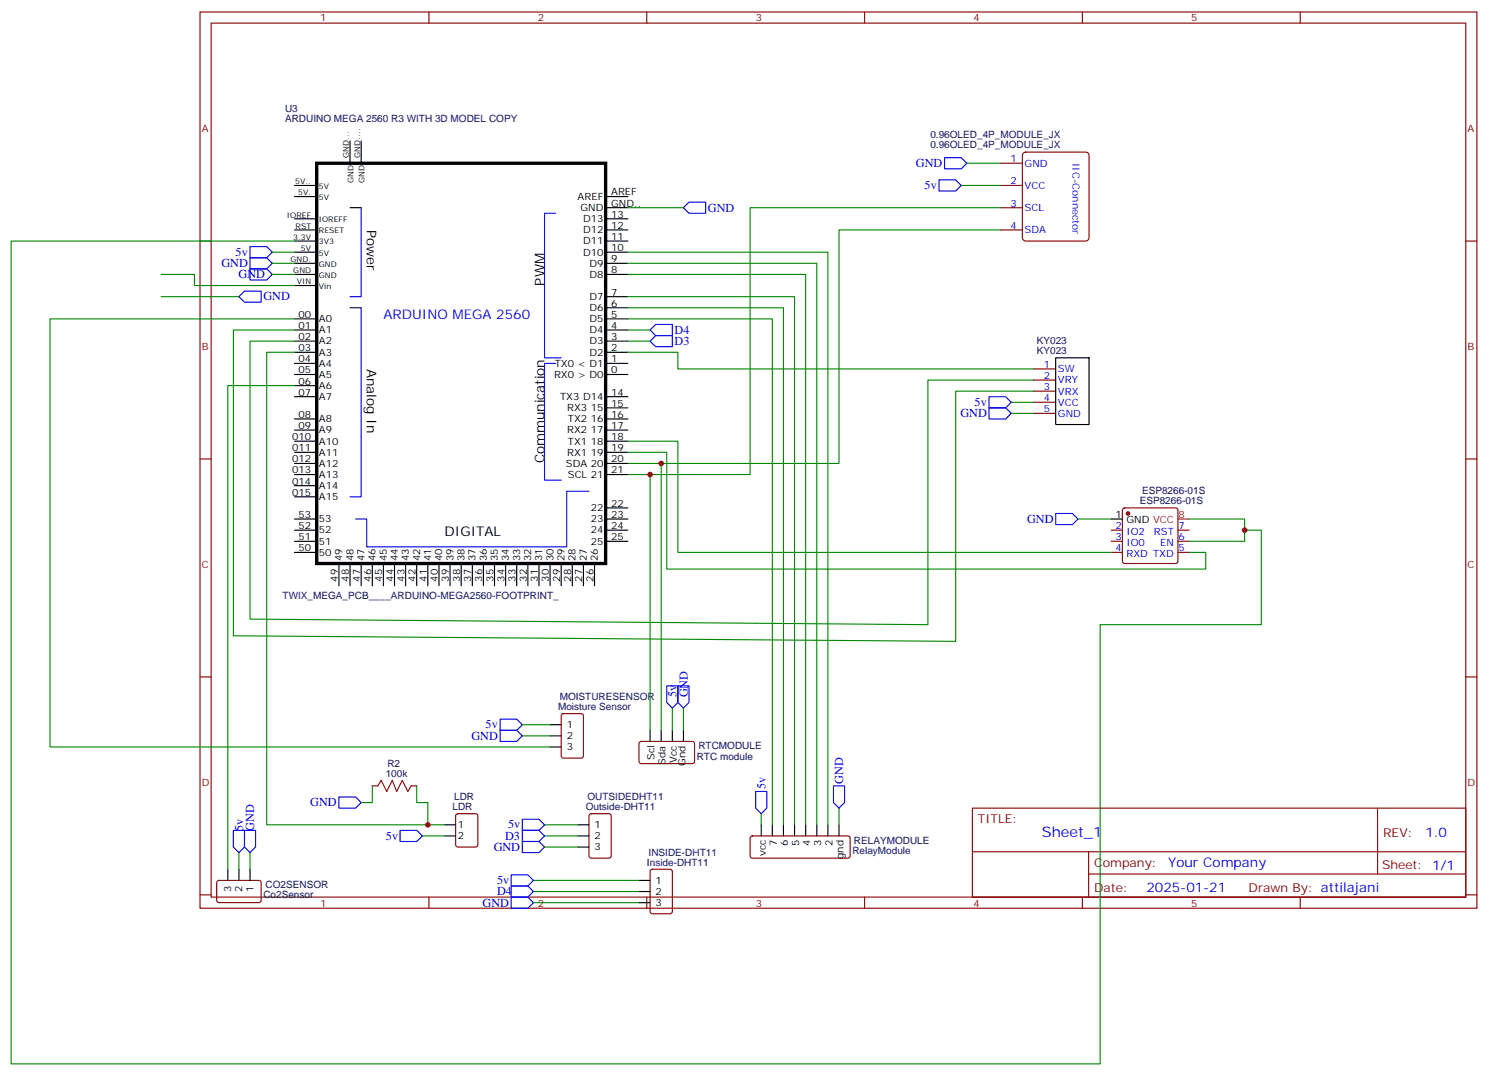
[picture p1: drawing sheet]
<svg xmlns="http://www.w3.org/2000/svg" width="472mm" height="341mm" viewBox="0 0 472 341" stroke-linecap="round" stroke-linejoin="round" font-family="sans-serif">
<g fill="none" stroke="#870000" stroke-width=".35">
<path d="M63.5 3.8h405.3v284.3h-405.3zM67 7.3h398.3v277.3h-398.3zM136.2 3.8v3.5M205.3 3.8v3.5M274.5 3.8v3.5M343.6 3.8v3.5M412.7 3.8v3.5M317.5 58.8h7.1M317.5 51.8h7.1M324.8 48.7l.8-.4h19.1l.8 .4 .2 .6v26.1l-.5 .9-.5 .2h-19.1l-.8-.5-.2-.6v-26.1zM63.5 76.5h3.5M317.5 73h7.1"/>
<path d="M317.5 65.9h7.1M465.3 76.5h3.5M328.1 117.1h7M328.1 120.6h7M328.1 124.1h7M328.1 127.6h7M328.1 131.2h7M63.5 145.6h3.5M465.3 145.6h3.5M352.8 168.2h3.5M352.8 171.7h3.5M352.8 175.3h3.5"/>
<path d="M356.5 161.4l.5-.3h16.2l.5 .3 .2 .5v16.2l-.2 .5-.5 .2h-16.2l-.5-.2-.2-.5v-16.2zM373.9 168.2h3.6M373.9 171.7h3.6M373.9 175.3h3.6M63.5 214.8h3.5M465.3 214.8h3.5M178.4 226.6l.5-.2h5.6l.7 .4v13l-.5 .7h-5.8l-.7-.4v-13zM203.1 235.4l.5-.2 16.5 .1 .4 .6-.1 6-.6 .4-16.5-.1-.5-.6v-5.7zM118.2 249.3h1.7M130.5 249.3h1.8M144.9 258.4l.4-.2h5.7l.6 .4 .1 9.4-.5 .7h-5.9l-.6-.4-.1-9.4zM187.2 258.4l.5-.2h5.6l.7 .4v13l-.4 .6-5.9 .1-.7-.5v-12.9z"/>
<path d="M308.7 256.4h156.6v28.2h-156.6zM437.3 256.4v20.9M69 279.5l.5-.2 13 .1 .4 .6-.1 6-.6 .4-13-.1-.4-.6v-5.7zM206.6 276l.5-.2h5.6l.7 .4v13l-.4 .7h-5.9l-.7-.4v-13zM238.4 265.4l.4-.2h30.4l.5 .2 .2 .5v5.7l-.3 .5-.4 .2h-30.4l-.5-.3-.2-.4v-5.7zM308.7 270.2h156.5M345.6 277.3h119.6M345.6 270.2v14.2M63.5 283.9h3.5M136.2 284.6v3.5M205.3 284.6v3.5M274.5 284.6v3.5"/>
<path d="M343.6 284.6v3.5M412.7 284.6v3.5M465.3 283.9h3.5"/>
</g>
<g fill="none" stroke="#000" stroke-width=".35">
<path d="M93.5 58.8h7M111.1 44.7v7.1M114.7 44.7v7.1M93.5 76.5h7M93.5 73h7M93.5 69.4h7M93.5 62.4h7M111.1 65.9h3.6M192.3 76.5h7M192.3 73h7M192.3 69.4h7M192.3 62.4h7"/>
<path d="M192.3 65.9h7M93.5 87.1h7M93.5 83.5h7M93.5 80h7M93.5 90.6h7M111.1 97.6h3.6M192.3 94.1h7M192.3 87.1h7M192.3 83.5h7M192.3 80h7M192.3 97.6h7M93.5 101.2h7"/>
<path d="M93.5 104.7h7M93.5 108.2h7M93.5 111.8h7M93.5 115.3h7M93.5 118.8h7M192.3 101.2h7M192.3 104.7h7M192.3 108.2h7M192.3 111.8h7M192.3 115.3h7M192.3 118.8h7M335.1 113.5h10.6v21.2h-10.6z"/>
<path d="M93.5 122.3h7M93.5 125.9h7M93.5 132.9h7M93.5 136.5h7M93.5 140h7M192.3 125.9h7M192.3 132.9h7M192.3 136.5h7M192.3 140h7M192.3 129.4h7M93.5 143.5h7M93.5 147h7"/>
<path d="M93.5 150.6h7M93.5 154.1h7M93.5 157.6h7M192.3 143.5h7M192.3 147h7M192.3 150.6h7M93.5 168.2h7M93.5 164.7h7M93.5 171.7h7M93.5 175.3h7M107.6 178.8v7M111.1 178.8v7"/>
<path d="M114.7 178.8v7M118.2 178.8v7M121.7 178.8v7M125.2 178.8v7M128.8 178.8v7M132.3 178.8v7M135.8 178.8v7M139.3 178.8v7M142.9 178.8v7M146.4 178.8v7M149.9 178.8v7M153.5 178.8v7"/>
<path d="M157 178.8v7M160.5 178.8v7M164 178.8v7M167.6 178.8v7M171.1 178.8v7M174.6 178.8v7M178.2 178.8v7M181.7 178.8v7M185.2 178.8v7M188.7 178.8v7M192.3 168.2h7M192.3 164.7h7"/>
<path d="M192.3 171.7h7M192.3 161.1h7M352.8 164.7h3.5M174.6 237h3.6M174.6 229.9h3.6M174.6 233.5h3.6M206.4 231.7v3.5M209.9 231.7v3.5M213.4 231.7v3.5M217 231.7v3.5M72.3 275.8v3.5M75.8 275.8v3.5"/>
<path d="M79.4 275.8v3.5M141.1 261.7h3.5M141.1 265.2h3.5M183.4 268.7h3.6M183.4 261.7h3.6M183.4 265.2h3.6M202.8 279.3h3.6M241.7 261.7v3.5M245.2 261.7v3.5M248.7 261.7v3.5M252.2 261.7v3.5M255.8 261.7v3.5"/>
<path d="M259.3 261.7v3.5M262.8 261.7v3.5M266.3 261.7v3.5M202.8 286.4h3.6M202.8 282.9h3.6"/>
</g>
<path d="M100.5 51.8h91.8v127h-91.8z" fill="none" stroke="#000" stroke-width="1.1"/>
<g fill="none" stroke="#00f" stroke-width=".35">
<path d="M298.1 57.1h5.3l1.8 1.7-1.8 1.8h-5.3zM299.9 50h5.3l1.7 1.8-1.7 1.8h-5.3zM79.4 78.2h5.3l1.7 1.8-1.7 1.8h-5.3zM114.7 65.9v28.2h-3.6M176.4 67.7h-3.5v45.8h5.3M217 65.9l1.7-1.8h5.3v3.6h-5.3zM75.8 94.1l1.8-1.7h5.3v3.5h-5.3zM79.4 81.8h5.3l1.7 1.7-1.7 1.8h-5.3zM79.4 85.3h5.3l1.7 1.8-1.7 1.7h-5.3zM114.7 97.6v60h-3.6M176.4 115.3h-3.5v37h5.3M206.4 108.2l1.7-1.7h5.3v3.5h-5.3z"/>
<path d="M206.4 104.7l1.7-1.8h5.3v3.6h-5.3zM314 125.9h5.3l1.7 1.7-1.7 1.8h-5.3zM314 129.4h5.3l1.7 1.8-1.7 1.7h-5.3zM187 155.9h-7.1v17.6h-63.5v-8.8h-3.5M335.1 162.9h5.3l1.8 1.8-1.8 1.7h-5.3zM211.7 217.6h3.5v5.3l-1.8 1.7-1.7-1.7zM215.2 217.6h3.5v5.3l-1.7 1.7-1.8-1.7zM158.7 228.2h5.3l1.8 1.7-1.8 1.8h-5.3zM158.7 231.7h5.3l1.8 1.8-1.8 1.7h-5.3zM107.6 252.9h5.3l1.8 1.7-1.8 1.8h-5.3zM165.8 259.9h5.3l1.8 1.8-1.8 1.8h-5.3zM239.9 251.1h3.5v5.3l-1.7 1.8-1.8-1.8z"/>
<path d="M264.6 249.3h3.5v5.3l-1.8 1.8-1.7-1.8zM74.1 263.5h3.5v5.2l-1.8 1.8-1.7-1.8zM77.6 263.5h3.5v5.2l-1.7 1.8-1.8-1.8zM127 263.5h5.3l1.8 1.7-1.8 1.8h-5.3zM162.3 277.6h5.3l1.7 1.7-1.7 1.8h-5.3zM165.8 267h5.3l1.8 1.7-1.8 1.8h-5.3zM165.8 263.5h5.3l1.8 1.7-1.8 1.8h-5.3zM162.3 284.6h5.3l1.7 1.8-1.7 1.7h-5.3zM162.3 281.1h5.3l1.7 1.8-1.7 1.7h-5.3z"/>
</g>
<g fill="none" stroke="#008700" stroke-width=".35">
<path d="M305.2 58.8h12.3M306.9 51.8h10.6M93.5 76.5h-90v261h345.7v-139.3h51.2v-30h-5.3M199.3 65.9h17.7M317.5 73h-51.2v74h-67M317.5 65.9h-79.4v84.7h-38.8M51.2 87.1h10.5v3.5h31.8M51.2 94.1h24.6M86.4 80h7.1M86.4 83.5h7.1M86.4 87.1h7.1M199.3 97.6h49.4v164.1"/>
<path d="M199.3 94.1h52.9v167.6M199.3 87.1h56.5v174.6M199.3 83.5h60v178.2M199.3 80h63.5v181.7M93.5 108.2h-14.1v88.2l215.2 1.8v-77.6h33.5M93.5 104.7h-19.4v97l229.3 1.8v-79.4h24.7M93.5 101.2h-77.6v135.8h158.7M93.5 111.8h-8.8v149.9h56.4M199.3 111.8h15.9v5.3h112.9M199.3 101.2h45.9v160.5M199.3 108.2h7.1M199.3 104.7h7.1"/>
<path d="M93.5 122.3h-21.2v153.5M199.3 140h15.9v35.3h137.6M321 127.6h7.1M321 131.2h7.1M199.3 143.5h12.4v37.1h171.1v-5.3h-5.3M206.4 150.6v81.1M209.9 147v84.7M342.2 164.7h10.6M377.5 164.7h17.6v7h-17.6M165.8 229.9h8.8M165.8 233.5h8.8M213.4 224.6v7.1"/>
<path d="M217 224.6v7.1M118.2 249.3v5.3h-3.5M132.3 249.3v5.3h3.5v7.1M241.7 258.2v3.5M266.3 256.4v5.3M75.8 270.5v5.3M79.4 270.5v5.3M134.1 265.2h7M169.3 279.3h33.5M172.9 265.2h10.5M172.9 261.7h10.5M172.9 268.7h10.5"/>
<path d="M169.3 282.9h33.5M169.3 286.4h33.5"/>
</g>
<circle cx="358.1" cy="162.9" r=".53" fill="#870000" stroke="#870000" stroke-width=".35"/>
<path d="M373.9 164.7h3.6" fill="none" stroke="#f00" stroke-width=".35"/>
<path d="M119.9 249.3l1.1-1.7 1.8 3.5 1.7-3.5 1.4 3.5 1.8-3.5 1.8 3.5 1-1.8" fill="none" stroke="#a10000" stroke-width=".35"/>
<g fill="#c00">
<circle cx="395.1" cy="168.2" r=".88"/>
<circle cx="135.8" cy="261.7" r=".88"/>
<circle cx="209.9" cy="147" r=".88"/>
<circle cx="206.4" cy="150.6" r=".88"/>
</g>
<text font-size="4.6" fill="#00f" x="330.8" y="265.4">Sheet_1</text>
<g font-size="4.2">
<text x="116.4" y="73" transform="rotate(90 116.4 73)">Power</text>
<text x="172.9" y="90.6" transform="rotate(-90 172.9 90.6)">PWM</text>
<text x="116.4" y="117.1" transform="rotate(90 116.4 117.1)">Analog In</text>
<text x="172.9" y="147" transform="rotate(-90 172.9 147)">Communication</text>
<text x="141.1" y="170">DIGITAL</text>
</g>
<g font-size="4.2" fill="#00f">
<text x="121.7" y="101.2">ARDUINO MEGA 2560</text>
<text x="452.5" y="265.7">1.0</text>
<text x="370.9" y="275.2">Your Company</text>
<text x="363.9" y="283">2025-01-21</text>
</g>
<g font-size="3.9" fill="#00f">
<text x="290.8" y="53">GND</text>
<text x="293.5" y="60">5v</text>
<text x="224.7" y="67.2">GND</text>
<text x="74.8" y="81.2">5v</text>
<text x="70.3" y="84.8">GND</text>
<text x="75.7" y="88.3">GND</text>
<text x="83.6" y="95.3">GND</text>
<text x="214.1" y="106">D4</text>
<text x="214.1" y="109.5">D3</text>
<text x="309.4" y="128.8">5v</text>
<text x="304.9" y="132.4">GND</text>
<text x="326.1" y="165.8">GND</text>
<text x="214.8" y="221.3" transform="rotate(-90 214.8 221.3)">5v</text>
<text x="218.3" y="221.3" transform="rotate(-90 218.3 221.3)">GND</text>
<text x="154.2" y="231.1">5v</text>
<text x="149.7" y="234.6">GND</text>
<text x="243" y="250.4" transform="rotate(-90 243 250.4)">5v</text>
<text x="267.7" y="248.6" transform="rotate(-90 267.7 248.6)">GND</text>
<text x="98.5" y="255.8">GND</text>
<text x="77.2" y="263.6" transform="rotate(-90 77.2 263.6)">5v</text>
<text x="80.7" y="263.6" transform="rotate(-90 80.7 263.6)">GND</text>
<text x="161.3" y="262.9">5v</text>
<text x="122.5" y="266.4">5v</text>
<text x="160.4" y="266.5">D3</text>
<text x="156.7" y="270">GND</text>
<text x="157.8" y="280.5">5v</text>
<text x="153.2" y="287.7">GND</text>
<text x="157.8" y="284.1">D4</text>
</g>
<g font-size="3.9" fill="#800">
<text x="310.4" y="261">TITLE:</text>
<text x="439.1" y="265.7">REV:</text>
<text x="347.4" y="275.2">Company:</text>
<text x="438.7" y="275.8">Sheet: 1/1</text>
<text x="347.4" y="282.9">Date:</text>
<text x="396.4" y="282.9">Drawn By: attilajani</text>
</g>
<g font-size="3.2" fill="#800">
<text x="101.6" y="6.8">1</text>
<text x="170.7" y="6.8">2</text>
<text x="239.9" y="6.8">3</text>
<text x="309" y="6.8">4</text>
<text x="378.2" y="6.8">5</text>
<text x="64" y="41.9">A</text>
<text x="465.8" y="41.9">A</text>
<text x="64" y="111.1">B</text>
<text x="465.8" y="111.1">B</text>
<text x="64" y="180.2">C</text>
<text x="465.8" y="180.2">C</text>
<text x="64" y="249.3">D</text>
<text x="465.8" y="249.3">D</text>
<text x="101.6" y="287.6">1</text>
<text x="170.7" y="287.6">2</text>
<text x="239.9" y="287.6">3</text>
<text x="309" y="287.6">4</text>
<text x="378.2" y="287.6">5</text>
</g>
<g font-size="3.2" fill="#000080">
<text x="90.5" y="35.6">U3</text>
<text x="90.5" y="38.7">ARDUINO MEGA 2560 R3 WITH 3D MODEL COPY</text>
<text x="295.4" y="47">0.96OLED_4P_MODULE_JX</text>
<text x="295.4" y="43.9">0.96OLED_4P_MODULE_JX</text>
<text x="329.1" y="112.3">KY023</text>
<text x="329.1" y="109.1">KY023</text>
<text x="361.8" y="160">ESP8266-01S</text>
<text x="362.6" y="156.8">ESP8266-01S</text>
<text x="89.7" y="190.1">TWIX_MEGA_PCB____ARDUINO-MEGA2560-FOOTPRINT_</text>
<text x="177.2" y="225.4">Moisture Sensor</text>
<text x="177.7" y="222.1">MOISTURESENSOR</text>
<text x="221.7" y="237.8">RTCMODULE</text>
<text x="123" y="243.3">R2</text>
<text x="221.2" y="241">RTC module</text>
<text x="122.5" y="246.5">100k</text>
<text x="143.7" y="257.1">LDR</text>
<text x="144.2" y="253.9">LDR</text>
<text x="186" y="257.1">Outside-DHT11</text>
<text x="186.5" y="253.9">OUTSIDEDHT11</text>
<text x="271.1" y="267.8">RELAYMODULE</text>
<text x="205.4" y="274.7">Inside-DHT11</text>
<text x="205.9" y="271.5">INSIDE-DHT11</text>
<text x="270.6" y="271">RelayModule</text>
<text x="84.3" y="281.8">CO2SENSOR</text>
<text x="83.6" y="285">Co2Sensor</text>
</g>
<g font-size="3.2" fill="#00f">
<text x="320.8" y="51.4">1</text>
<text x="325.3" y="52.8">GND</text>
<text x="340.4" y="51.8" transform="rotate(90 340.4 51.8)">IIC-Connector</text>
<text x="320.8" y="58.5">2</text>
<text x="325.3" y="59.9">VCC</text>
<text x="320.8" y="65.5">3</text>
<text x="325.3" y="67">SCL</text>
<text x="320.8" y="72.6">4</text>
<text x="325.3" y="74">SDA</text>
<text x="331.4" y="116.7">1</text>
<text x="335.8" y="118.1">SW</text>
<text x="331.4" y="120.2">2</text>
<text x="331.4" y="123.8">3</text>
<text x="335.8" y="121.6">VRY</text>
<text x="335.8" y="125.2">VRX</text>
<text x="331.4" y="127.3">4</text>
<text x="331.4" y="130.8">5</text>
<text x="335.8" y="128.7">VCC</text>
<text x="335.8" y="132.2">GND</text>
<text x="354.1" y="167.9">2</text>
<text x="374.1" y="167.9">7</text>
<text x="354.1" y="171.4">3</text>
<text x="357.6" y="169.6">IO2</text>
<text x="357.6" y="173.1">IO0</text>
<text x="366.3" y="169.6">RST</text>
<text x="368.3" y="173.1">EN</text>
<text x="374.1" y="171.4">6</text>
<text x="354.1" y="174.9">4</text>
<text x="357.6" y="176.7">RXD TXD</text>
<text x="374.1" y="174.9">5</text>
</g>
<g font-size="3.2">
<text x="183.4" y="63.4">AREF</text>
<text x="194" y="62">AREF</text>
<text x="194" y="65.5">GND..</text>
<text x="184.3" y="67">GND</text>
<text x="185.1" y="70.5">D13</text>
<text x="194" y="69.1">13</text>
<text x="185.1" y="77.5">D11</text>
<text x="185.1" y="74">D12</text>
<text x="194" y="76.1">11</text>
<text x="194" y="72.6">12</text>
<text x="185.1" y="81.1">D10</text>
<text x="194" y="83.2">9</text>
<text x="194" y="79.7">10</text>
<text x="187.1" y="88.1">D8</text>
<text x="187.1" y="84.6">D9</text>
<text x="194" y="86.7">8</text>
<text x="187.1" y="95.2">D7</text>
<text x="194" y="93.8">7</text>
<text x="94.7" y="100.8">00</text>
<text x="187.1" y="98.7">D6</text>
<text x="194" y="100.8">5</text>
<text x="194" y="97.3">6</text>
<text x="94.7" y="104.4">01</text>
<text x="94.7" y="107.9">02</text>
<text x="101.2" y="102.2">A0</text>
<text x="101.2" y="105.8">A1</text>
<text x="187.1" y="105.8">D4</text>
<text x="187.1" y="102.2">D5</text>
<text x="194" y="107.9">3</text>
<text x="194" y="104.4">4</text>
<text x="94.7" y="111.4">03</text>
<text x="101.2" y="109.3">A2</text>
<text x="101.2" y="112.8">A3</text>
<text x="187.1" y="112.8">D2</text>
<text x="187.1" y="109.3">D3</text>
<text x="194" y="111.4">2</text>
<text x="94.7" y="114.9">04</text>
<text x="94.7" y="118.5">05</text>
<text x="101.2" y="116.3">A4</text>
<text x="101.2" y="119.9">A5</text>
<text x="175.9" y="119.9">RX0 &gt; D0</text>
<text x="176.1" y="116.3">TX0 &lt; D1</text>
<text x="194" y="118.5">0</text>
<text x="194" y="114.9">1</text>
<text x="94.7" y="122">06</text>
<text x="94.7" y="125.5">07</text>
<text x="101.2" y="123.4">A6</text>
<text x="194" y="125.5">14</text>
<text x="101.2" y="126.9">A7</text>
<text x="177.8" y="126.9">TX3 D14</text>
<text x="180" y="130.5">RX3 15</text>
<text x="194" y="129">15</text>
<text x="94.7" y="132.6">08</text>
<text x="94.7" y="136.1">09</text>
<text x="101.2" y="134">A8</text>
<text x="101.2" y="137.5">A9</text>
<text x="180" y="137.5">RX2 17</text>
<text x="180.3" y="134">TX2 16</text>
<text x="194" y="136.1">17</text>
<text x="194" y="132.6">16</text>
<text x="92.7" y="139.6">010</text>
<text x="92.7" y="143.2">011</text>
<text x="101.2" y="141">A10</text>
<text x="180.3" y="141">TX1 18</text>
<text x="194" y="143.2">19</text>
<text x="194" y="139.6">18</text>
<text x="92.7" y="146.7">012</text>
<text x="101.2" y="144.6">A11</text>
<text x="101.2" y="148.1">A12</text>
<text x="179.6" y="148.1">SDA 20</text>
<text x="180" y="144.6">RX1 19</text>
<text x="194" y="146.7">20</text>
<text x="92.7" y="150.2">013</text>
<text x="92.7" y="153.7">014</text>
<text x="101.2" y="151.6">A13</text>
<text x="101.2" y="155.2">A14</text>
<text x="180.3" y="151.6">SCL 21</text>
<text x="194" y="150.2">21</text>
<text x="92.7" y="157.3">015</text>
<text x="101.2" y="158.7">A15</text>
<text x="194" y="160.8">22</text>
<text x="94.7" y="164.3">53</text>
<text x="94.7" y="167.9">52</text>
<text x="101.2" y="165.7">53</text>
<text x="187.5" y="165.7">23</text>
<text x="187.5" y="162.2">22</text>
<text x="194" y="167.9">24</text>
<text x="194" y="164.3">23</text>
<text x="354.1" y="164.3">1</text>
<text x="357.6" y="166.1">GND VCC</text>
<text x="94.7" y="171.4">51</text>
<text x="101.2" y="172.8">51</text>
<text x="101.2" y="169.3">52</text>
<text x="187.5" y="169.3">24</text>
<text x="187.5" y="172.8">25</text>
<text x="194" y="171.4">25</text>
<text x="94.7" y="174.9">50</text>
<text x="101.2" y="176.3">50</text>
<text x="108.7" y="178.1" transform="rotate(-90 108.7 178.1)">49</text>
<text x="112.2" y="178.1" transform="rotate(-90 112.2 178.1)">48</text>
<text x="115.7" y="178.1" transform="rotate(-90 115.7 178.1)">47</text>
<text x="119.2" y="178.1" transform="rotate(-90 119.2 178.1)">46</text>
<text x="122.8" y="178.1" transform="rotate(-90 122.8 178.1)">45</text>
<text x="126.3" y="178.1" transform="rotate(-90 126.3 178.1)">44</text>
<text x="129.8" y="178.1" transform="rotate(-90 129.8 178.1)">43</text>
<text x="133.3" y="178.1" transform="rotate(-90 133.3 178.1)">42</text>
<text x="136.9" y="178.1" transform="rotate(-90 136.9 178.1)">41</text>
<text x="140.4" y="178.1" transform="rotate(-90 140.4 178.1)">40</text>
<text x="143.9" y="178.1" transform="rotate(-90 143.9 178.1)">39</text>
<text x="147.5" y="178.1" transform="rotate(-90 147.5 178.1)">38</text>
<text x="151" y="178.1" transform="rotate(-90 151 178.1)">37</text>
<text x="154.5" y="178.1" transform="rotate(-90 154.5 178.1)">36</text>
<text x="158" y="178.1" transform="rotate(-90 158 178.1)">35</text>
<text x="161.6" y="178.1" transform="rotate(-90 161.6 178.1)">34</text>
<text x="165.1" y="178.1" transform="rotate(-90 165.1 178.1)">33</text>
<text x="168.6" y="178.1" transform="rotate(-90 168.6 178.1)">32</text>
<text x="172.2" y="178.1" transform="rotate(-90 172.2 178.1)">31</text>
<text x="175.7" y="178.1" transform="rotate(-90 175.7 178.1)">30</text>
<text x="179.2" y="178.1" transform="rotate(-90 179.2 178.1)">29</text>
<text x="182.7" y="178.1" transform="rotate(-90 182.7 178.1)">28</text>
<text x="186.3" y="178.1" transform="rotate(-90 186.3 178.1)">27</text>
<text x="189.8" y="178.1" transform="rotate(-90 189.8 178.1)">26</text>
<text x="107.2" y="184.6" transform="rotate(-90 107.2 184.6)">49</text>
<text x="110.8" y="184.6" transform="rotate(-90 110.8 184.6)">48</text>
<text x="114.3" y="184.6" transform="rotate(-90 114.3 184.6)">47</text>
<text x="117.8" y="184.6" transform="rotate(-90 117.8 184.6)">46</text>
<text x="121.4" y="184.6" transform="rotate(-90 121.4 184.6)">45</text>
<text x="124.9" y="184.6" transform="rotate(-90 124.9 184.6)">44</text>
<text x="128.4" y="184.6" transform="rotate(-90 128.4 184.6)">43</text>
<text x="131.9" y="184.6" transform="rotate(-90 131.9 184.6)">42</text>
<text x="135.5" y="184.6" transform="rotate(-90 135.5 184.6)">41</text>
<text x="139" y="184.6" transform="rotate(-90 139 184.6)">40</text>
<text x="142.5" y="184.6" transform="rotate(-90 142.5 184.6)">39</text>
<text x="146" y="184.6" transform="rotate(-90 146 184.6)">38</text>
<text x="149.6" y="184.6" transform="rotate(-90 149.6 184.6)">37</text>
<text x="153.1" y="184.6" transform="rotate(-90 153.1 184.6)">36</text>
<text x="156.6" y="184.6" transform="rotate(-90 156.6 184.6)">35</text>
<text x="160.2" y="184.6" transform="rotate(-90 160.2 184.6)">34</text>
<text x="163.7" y="184.6" transform="rotate(-90 163.7 184.6)">33</text>
<text x="167.2" y="184.6" transform="rotate(-90 167.2 184.6)">32</text>
<text x="170.7" y="184.6" transform="rotate(-90 170.7 184.6)">31</text>
<text x="174.3" y="184.6" transform="rotate(-90 174.3 184.6)">30</text>
<text x="177.8" y="184.6" transform="rotate(-90 177.8 184.6)">29</text>
<text x="181.3" y="184.6" transform="rotate(-90 181.3 184.6)">28</text>
<text x="184.9" y="184.6" transform="rotate(-90 184.9 184.6)">27</text>
<text x="188.4" y="184.6" transform="rotate(-90 188.4 184.6)">26</text>
<text x="179.9" y="231">1</text>
<text x="179.9" y="238.1">3</text>
<text x="179.9" y="234.5">2</text>
<text x="207.8" y="241.2" transform="rotate(-90 207.8 241.2)">Scl</text>
<text x="211.3" y="242.6" transform="rotate(-90 211.3 242.6)">Sda</text>
<text x="214.8" y="242" transform="rotate(-90 214.8 242)">Vcc</text>
<text x="217.7" y="243" transform="rotate(-90 217.7 243)">Gnd</text>
<text x="145.3" y="262.7">1</text>
<text x="188.7" y="262.7">1</text>
<text x="145.3" y="266.3">2</text>
<text x="188.7" y="269.8">3</text>
<text x="188.7" y="266.3">2</text>
<text x="246.6" y="268.5" transform="rotate(-90 246.6 268.5)">7</text>
<text x="250.1" y="268.5" transform="rotate(-90 250.1 268.5)">6</text>
<text x="253.6" y="268.5" transform="rotate(-90 253.6 268.5)">5</text>
<text x="257.2" y="268.5" transform="rotate(-90 257.2 268.5)">4</text>
<text x="260.7" y="268.5" transform="rotate(-90 260.7 268.5)">3</text>
<text x="264.2" y="268.5" transform="rotate(-90 264.2 268.5)">2</text>
<text x="243.1" y="271.7" transform="rotate(-90 243.1 271.7)">vcc</text>
<text x="267.8" y="272.5" transform="rotate(-90 267.8 272.5)">gnd</text>
<text x="208.1" y="280.4">1</text>
<text x="73.4" y="283.1" transform="rotate(-90 73.4 283.1)">3</text>
<text x="76.9" y="283.1" transform="rotate(-90 76.9 283.1)">2</text>
<text x="80.4" y="283.1" transform="rotate(-90 80.4 283.1)">1</text>
<text x="208.1" y="287.4">3</text>
<text x="208.1" y="283.9">2</text>
</g>
<text font-size="3.2" fill="#f00" x="374.1" y="164.3">8</text>
<g font-size="2.5">
<text x="110.8" y="50" transform="rotate(-90 110.8 50)">GND...</text>
<text x="114.3" y="50" transform="rotate(-90 114.3 50)">GND....</text>
<text x="93.7" y="58.5">5V..</text>
<text x="101.2" y="59.9">5V</text>
<text x="112.2" y="58.2" transform="rotate(-90 112.2 58.2)">GND</text>
<text x="115.7" y="58.2" transform="rotate(-90 115.7 58.2)">GND</text>
<text x="94.6" y="62">5V.</text>
<text x="101.2" y="63.4">5V</text>
<text x="91.1" y="69.1">IOREF</text>
<text x="101.2" y="70.5">IOREFF</text>
<text x="93.1" y="76.1">3.3V</text>
<text x="93.9" y="72.6">RST</text>
<text x="101.2" y="77.5">3V3</text>
<text x="101.2" y="74">RESET</text>
<text x="92.2" y="83.2">GND.</text>
<text x="95.5" y="79.7">5V</text>
<text x="101.2" y="81.1">5V</text>
<text x="93.1" y="86.7">GND</text>
<text x="101.2" y="88.1">GND</text>
<text x="101.2" y="84.6">GND</text>
<text x="94.2" y="90.2">VIN</text>
<text x="101.2" y="91.7">Vin</text>
</g>
</svg>
